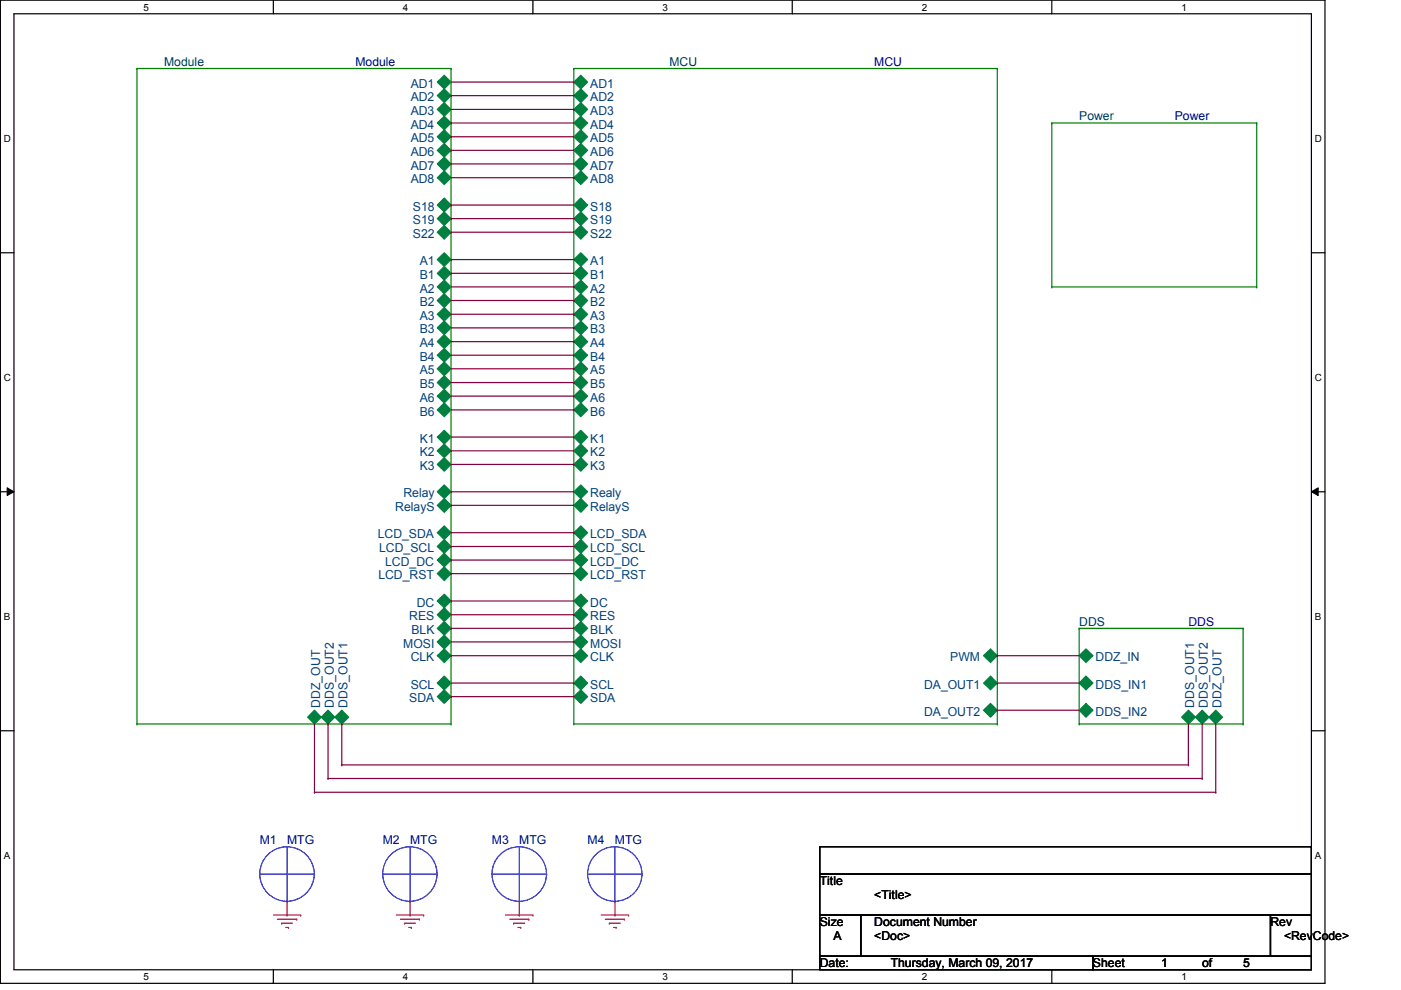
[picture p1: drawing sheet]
<svg xmlns="http://www.w3.org/2000/svg" width="297mm" height="210mm" viewBox="0 0 297 210" stroke-linecap="round" stroke-linejoin="round" font-family="sans-serif">
<path d="M.1 0h280.8v208.5h-280.8zM3 2.9h275v202.7h-275z" fill="none" stroke="#000" stroke-width=".25"/>
<g fill="#fff">
<path d="M30.4 .3h1.2v2.4h-1.2z"/>
<path d="M30.4 205.9h1.2v2.3h-1.2z"/>
</g>
<path d="M58 0v2.9M58 205.6v2.9" fill="none" stroke="#000" stroke-width=".25"/>
<g fill="#fff">
<path d="M85.4 .3h1.2v2.4h-1.2z"/>
<path d="M85.4 205.9h1.2v2.3h-1.2z"/>
</g>
<path d="M113 0v2.9M113 205.6v2.9" fill="none" stroke="#000" stroke-width=".25"/>
<g fill="#fff">
<path d="M140.5 .3h1.1v2.4h-1.1z"/>
<path d="M140.5 205.9h1.1v2.3h-1.1z"/>
</g>
<path d="M168 0v2.9M168 205.6v2.9" fill="none" stroke="#000" stroke-width=".25"/>
<g fill="#fff">
<path d="M195.4 .3h1.2v2.4h-1.2z"/>
<path d="M195.4 205.9h1.2v2.3h-1.2z"/>
</g>
<path d="M223 0v2.9M223 205.6v2.9" fill="none" stroke="#000" stroke-width=".25"/>
<g fill="#fff">
<path d="M250.5 .3h1.1v2.4h-1.1z"/>
<path d="M250.5 205.9h1.1v2.3h-1.1z"/>
<path d="M.8 28.2h1.5v2.4h-1.5z"/>
<path d="M278.8 28.2h1.4v2.4h-1.4z"/>
<path d="M.8 78.9h1.5v2.3h-1.5z"/>
<path d="M278.8 78.9h1.4v2.3h-1.4z"/>
</g>
<path d="M.1 53.6h2.9M278 53.6h2.9" fill="none" stroke="#000" stroke-width=".25"/>
<g fill="#fff">
<path d="M.8 129.6h1.4v2.3h-1.4z"/>
<path d="M278.8 129.6h1.3v2.3h-1.3z"/>
</g>
<path d="M.1 104.3h2.9M278 104.3h2.9" fill="none" stroke="#000" stroke-width=".25"/>
<path d="M1.5 103.4l1.5 .9-1.5 .8zM278 104.3l1.5-.9v1.7z" fill="#000"/>
<path d="M1.5 103.4l1.5 .9-1.5 .8zM278 104.3l1.5-.9v1.7z" fill="none" stroke="#000" stroke-width=".21"/>
<g fill="#fff">
<path d="M.8 180.3h1.4v2.3h-1.4z"/>
<path d="M278.8 180.3h1.3v2.3h-1.3z"/>
</g>
<path d="M.1 154.9h2.9M278 154.9h2.9M173.8 179.5h104.2v5.8h-104.2zM173.8 185.3h104.2v8.7h-104.2zM173.8 194h8.7v8.7h-8.7zM182.5 194h86.9v8.7h-86.9zM269.4 194h8.6v8.7h-8.6zM173.8 202.7h57.9v2.9h-57.9zM231.7 202.7h46.3v2.9h-46.3z" fill="none" stroke="#000" stroke-width=".25"/>
<g fill="none" stroke="#f00" stroke-width=".25">
<path d="M58 194h5.8M58.8 194.9h4.1M59.7 195.7h.1M59.7 195.7h2.3M60.6 196.6h.6M60.9 194h.1M60.9 191.1v2.9M61.2 196.6h.1M62.9 194.9h.1M63.8 194h.1M84 194h5.8M84.9 194.9h4"/>
<path d="M85.8 195.7h.1M85.8 195.7h2.3M86.7 196.6h.5M87.2 196.6h.1M88.9 194.9h.1M89.8 194h.1M107.2 194h5.8M108.1 194.9h4M108.9 195.7h.1M108.9 195.7h2.3M109.8 196.6h.6M110.4 196.6h.1"/>
<path d="M112.1 194.9h.1M113 194h.1M127.5 194h5.8M128.4 194.9h4M129.2 195.7h.1M129.2 195.7h2.3M130.1 196.6h.5M130.6 196.6h.1M132.4 194.9h.1M133.3 194h.1"/>
</g>
<g fill="none" stroke="#00f" stroke-width=".25">
<path d="M60.9 179.5v11.6M55.1 185.3h11.6M60.9 191.1h.1M66.7 185.3h.1"/>
<circle cx="60.9" cy="185.3" r="5.8"/>
</g>
<path d="M230.2 137.6l1.5 1.4-1.5 1.5-1.4-1.5z" fill="#008040"/>
<path d="M230.2 137.6l1.5 1.4-1.5 1.5-1.4-1.5z" fill="none" stroke="#008040" stroke-width=".25"/>
<path d="M257.8 150.6l1.4 1.5-1.4 1.4-1.5-1.4z" fill="#008040"/>
<path d="M257.8 150.6l1.4 1.5-1.4 1.4-1.5-1.4z" fill="none" stroke="#008040" stroke-width=".25"/>
<path d="M252 150.6l1.4 1.5-1.4 1.4-1.5-1.4z" fill="#008040"/>
<path d="M252 150.6l1.4 1.5-1.4 1.4-1.5-1.4z" fill="none" stroke="#008040" stroke-width=".25"/>
<path d="M230.2 143.3l1.5 1.5-1.5 1.5-1.4-1.5z" fill="#008040"/>
<path d="M230.2 143.3l1.5 1.5-1.5 1.5-1.4-1.5z" fill="none" stroke="#008040" stroke-width=".25"/>
<path d="M254.9 150.6l1.4 1.5-1.4 1.4-1.5-1.4z" fill="#008040"/>
<path d="M254.9 150.6l1.4 1.5-1.4 1.4-1.5-1.4z" fill="none" stroke="#008040" stroke-width=".25"/>
<path d="M228.8 150.6l1.4-1.5 1.5 1.5-1.5 1.5z" fill="#008040"/>
<path d="M228.8 150.6l1.4-1.5 1.5 1.5-1.5 1.5z" fill="none" stroke="#008040" stroke-width=".25"/>
<g fill="none" stroke="#008000" stroke-width=".25">
<path d="M223 26.1h.1M223 26.1h43.4M223 26.1v34.7M266.4 26.1h.1M266.4 26.1v34.7M223 60.8h.1M223 60.8h43.4M266.4 60.8h.1M228.8 133.2h.1M228.8 133.2h34.8M228.8 133.2v20.3M263.6 133.2h.1"/>
<path d="M263.6 133.2v20.3M228.8 153.5h.1M228.8 153.5h34.8M263.6 153.5h.1"/>
</g>
<g fill="none" stroke="#00f" stroke-width=".25">
<path d="M86.9 179.5v11.6M110.1 179.5v11.6M81.1 185.3h11.6M86.9 191.1h.1M92.7 185.3h.1M104.3 185.3h11.6M110.1 191.1h.1M115.9 185.3h.1"/>
<circle cx="86.9" cy="185.3" r="5.8"/>
<circle cx="110.1" cy="185.3" r="5.8"/>
</g>
<path d="M86.9 194h.1M86.9 191.1v2.9M110.1 194h.1M110.1 191.1v2.9" fill="none" stroke="#f00" stroke-width=".25"/>
<path d="M92.7 104.3l1.5-1.5 1.4 1.5-1.4 1.4z" fill="#008040"/>
<path d="M92.7 104.3l1.5-1.5 1.4 1.5-1.4 1.4z" fill="none" stroke="#008040" stroke-width=".25"/>
<path d="M92.7 144.8l1.5-1.5 1.4 1.5-1.4 1.5z" fill="#008040"/>
<path d="M92.7 144.8l1.5-1.5 1.4 1.5-1.4 1.5z" fill="none" stroke="#008040" stroke-width=".25"/>
<path d="M92.7 147.7l1.5-1.4 1.4 1.4-1.4 1.4z" fill="#008040"/>
<path d="M92.7 147.7l1.5-1.4 1.4 1.4-1.4 1.4z" fill="none" stroke="#008040" stroke-width=".25"/>
<path d="M92.7 84l1.5-1.5 1.4 1.5-1.4 1.4z" fill="#008040"/>
<path d="M92.7 84l1.5-1.5 1.4 1.5-1.4 1.4z" fill="none" stroke="#008040" stroke-width=".25"/>
<path d="M92.7 86.9l1.5-1.5 1.4 1.5-1.4 1.4z" fill="#008040"/>
<path d="M92.7 86.9l1.5-1.5 1.4 1.5-1.4 1.4z" fill="none" stroke="#008040" stroke-width=".25"/>
<path d="M92.7 72.4l1.5-1.4 1.4 1.4-1.4 1.5z" fill="#008040"/>
<path d="M92.7 72.4l1.5-1.4 1.4 1.4-1.4 1.5z" fill="none" stroke="#008040" stroke-width=".25"/>
<path d="M92.7 75.3l1.5-1.4 1.4 1.4-1.4 1.5z" fill="#008040"/>
<path d="M92.7 75.3l1.5-1.4 1.4 1.4-1.4 1.5z" fill="none" stroke="#008040" stroke-width=".25"/>
<path d="M92.7 78.2l1.5-1.4 1.4 1.4-1.4 1.5z" fill="#008040"/>
<path d="M92.7 78.2l1.5-1.4 1.4 1.4-1.4 1.5z" fill="none" stroke="#008040" stroke-width=".25"/>
<path d="M92.7 81.1l1.5-1.4 1.4 1.4-1.4 1.4z" fill="#008040"/>
<path d="M92.7 81.1l1.5-1.4 1.4 1.4-1.4 1.4z" fill="none" stroke="#008040" stroke-width=".25"/>
<path d="M92.7 66.6l1.5-1.4 1.4 1.4-1.4 1.5z" fill="#008040"/>
<path d="M92.7 66.6l1.5-1.4 1.4 1.4-1.4 1.5z" fill="none" stroke="#008040" stroke-width=".25"/>
<path d="M92.7 69.5l1.5-1.4 1.4 1.4-1.4 1.5z" fill="#008040"/>
<path d="M92.7 69.5l1.5-1.4 1.4 1.4-1.4 1.5z" fill="none" stroke="#008040" stroke-width=".25"/>
<path d="M92.7 60.8l1.5-1.4 1.4 1.4-1.4 1.5z" fill="#008040"/>
<path d="M92.7 60.8l1.5-1.4 1.4 1.4-1.4 1.5z" fill="none" stroke="#008040" stroke-width=".25"/>
<path d="M92.7 63.7l1.5-1.4 1.4 1.4-1.4 1.5z" fill="#008040"/>
<path d="M92.7 63.7l1.5-1.4 1.4 1.4-1.4 1.5z" fill="none" stroke="#008040" stroke-width=".25"/>
<path d="M92.7 55l1.5-1.4 1.4 1.4-1.4 1.5z" fill="#008040"/>
<path d="M92.7 55l1.5-1.4 1.4 1.4-1.4 1.5z" fill="none" stroke="#008040" stroke-width=".25"/>
<path d="M94.2 56.5l1.4 1.5-1.4 1.4-1.5-1.4z" fill="#008040"/>
<path d="M94.2 56.5l1.4 1.5-1.4 1.4-1.5-1.4z" fill="none" stroke="#008040" stroke-width=".25"/>
<path d="M92.7 115.9l1.5-1.5 1.4 1.5-1.4 1.4z" fill="#008040"/>
<path d="M92.7 115.9l1.5-1.5 1.4 1.5-1.4 1.4z" fill="none" stroke="#008040" stroke-width=".25"/>
<path d="M92.7 112.9l1.5-1.4 1.4 1.4-1.4 1.5z" fill="#008040"/>
<path d="M92.7 112.9l1.5-1.4 1.4 1.4-1.4 1.5z" fill="none" stroke="#008040" stroke-width=".25"/>
<path d="M92.7 121.6l1.5-1.4 1.4 1.4-1.4 1.5z" fill="#008040"/>
<path d="M92.7 121.6l1.5-1.4 1.4 1.4-1.4 1.5z" fill="none" stroke="#008040" stroke-width=".25"/>
<path d="M92.7 118.7l1.5-1.4 1.4 1.4-1.4 1.5z" fill="#008040"/>
<path d="M92.7 118.7l1.5-1.4 1.4 1.4-1.4 1.5z" fill="none" stroke="#008040" stroke-width=".25"/>
<path d="M66.7 150.6l1.4 1.5-1.4 1.4-1.5-1.4z" fill="#008040"/>
<path d="M66.7 150.6l1.4 1.5-1.4 1.4-1.5-1.4z" fill="none" stroke="#008040" stroke-width=".25"/>
<path d="M92.7 107.1l1.5-1.4 1.4 1.4-1.4 1.5z" fill="#008040"/>
<path d="M92.7 107.1l1.5-1.4 1.4 1.4-1.4 1.5z" fill="none" stroke="#008040" stroke-width=".25"/>
<path d="M92.7 17.4l1.5-1.4 1.4 1.4-1.4 1.4z" fill="#008040"/>
<path d="M92.7 17.4l1.5-1.4 1.4 1.4-1.4 1.4z" fill="none" stroke="#008040" stroke-width=".25"/>
<path d="M92.7 20.3l1.5-1.5 1.4 1.5-1.4 1.5z" fill="#008040"/>
<path d="M92.7 20.3l1.5-1.5 1.4 1.5-1.4 1.5z" fill="none" stroke="#008040" stroke-width=".25"/>
<path d="M92.7 23.2l1.5-1.4 1.4 1.4-1.4 1.4z" fill="#008040"/>
<path d="M92.7 23.2l1.5-1.4 1.4 1.4-1.4 1.4z" fill="none" stroke="#008040" stroke-width=".25"/>
<path d="M92.7 26.1l1.5-1.5 1.4 1.5-1.4 1.4z" fill="#008040"/>
<path d="M92.7 26.1l1.5-1.5 1.4 1.5-1.4 1.4z" fill="none" stroke="#008040" stroke-width=".25"/>
<path d="M92.7 29l1.5-1.5 1.4 1.5-1.4 1.4z" fill="#008040"/>
<path d="M92.7 29l1.5-1.5 1.4 1.5-1.4 1.4z" fill="none" stroke="#008040" stroke-width=".25"/>
<path d="M92.7 31.9l1.5-1.5 1.4 1.5-1.4 1.4z" fill="#008040"/>
<path d="M92.7 31.9l1.5-1.5 1.4 1.5-1.4 1.4z" fill="none" stroke="#008040" stroke-width=".25"/>
<path d="M92.7 34.8l1.5-1.5 1.4 1.5-1.4 1.4z" fill="#008040"/>
<path d="M92.7 34.8l1.5-1.5 1.4 1.5-1.4 1.4z" fill="none" stroke="#008040" stroke-width=".25"/>
<path d="M92.7 37.7l1.5-1.5 1.4 1.5-1.4 1.4z" fill="#008040"/>
<path d="M92.7 37.7l1.5-1.5 1.4 1.5-1.4 1.4z" fill="none" stroke="#008040" stroke-width=".25"/>
<path d="M92.7 43.5l1.5-1.5 1.4 1.5-1.4 1.4z" fill="#008040"/>
<path d="M92.7 43.5l1.5-1.5 1.4 1.5-1.4 1.4z" fill="none" stroke="#008040" stroke-width=".25"/>
<path d="M92.7 46.4l1.5-1.5 1.4 1.5-1.4 1.4z" fill="#008040"/>
<path d="M92.7 46.4l1.5-1.5 1.4 1.5-1.4 1.4z" fill="none" stroke="#008040" stroke-width=".25"/>
<path d="M92.7 49.2l1.5-1.4 1.4 1.4-1.4 1.5z" fill="#008040"/>
<path d="M92.7 49.2l1.5-1.4 1.4 1.4-1.4 1.5z" fill="none" stroke="#008040" stroke-width=".25"/>
<path d="M72.5 150.6l1.4 1.5-1.4 1.4-1.5-1.4z" fill="#008040"/>
<path d="M72.5 150.6l1.4 1.5-1.4 1.4-1.5-1.4z" fill="none" stroke="#008040" stroke-width=".25"/>
<path d="M69.6 150.6l1.4 1.5-1.4 1.4-1.5-1.4z" fill="#008040"/>
<path d="M69.6 150.6l1.4 1.5-1.4 1.4-1.5-1.4z" fill="none" stroke="#008040" stroke-width=".25"/>
<path d="M92.7 92.7l1.5-1.5 1.4 1.5-1.4 1.4z" fill="#008040"/>
<path d="M92.7 92.7l1.5-1.5 1.4 1.5-1.4 1.4z" fill="none" stroke="#008040" stroke-width=".25"/>
<path d="M92.7 95.6l1.5-1.5 1.4 1.5-1.4 1.4z" fill="#008040"/>
<path d="M92.7 95.6l1.5-1.5 1.4 1.5-1.4 1.4z" fill="none" stroke="#008040" stroke-width=".25"/>
<path d="M92.7 98.5l1.5-1.5 1.4 1.5-1.4 1.4z" fill="#008040"/>
<path d="M92.7 98.5l1.5-1.5 1.4 1.5-1.4 1.4z" fill="none" stroke="#008040" stroke-width=".25"/>
<path d="M92.7 139l1.5-1.4 1.4 1.4-1.4 1.5z" fill="#008040"/>
<path d="M92.7 139l1.5-1.4 1.4 1.4-1.4 1.5z" fill="none" stroke="#008040" stroke-width=".25"/>
<path d="M92.7 136.1l1.5-1.4 1.4 1.4-1.4 1.5z" fill="#008040"/>
<path d="M92.7 136.1l1.5-1.4 1.4 1.4-1.4 1.5z" fill="none" stroke="#008040" stroke-width=".25"/>
<path d="M92.7 130.3l1.5-1.4 1.4 1.4-1.4 1.5z" fill="#008040"/>
<path d="M92.7 130.3l1.5-1.4 1.4 1.4-1.4 1.5z" fill="none" stroke="#008040" stroke-width=".25"/>
<path d="M92.7 127.4l1.5-1.4 1.4 1.4-1.4 1.5z" fill="#008040"/>
<path d="M92.7 127.4l1.5-1.4 1.4 1.4-1.4 1.5z" fill="none" stroke="#008040" stroke-width=".25"/>
<path d="M92.7 133.2l1.5-1.4 1.4 1.4-1.4 1.5z" fill="#008040"/>
<path d="M92.7 133.2l1.5-1.4 1.4 1.4-1.4 1.5z" fill="none" stroke="#008040" stroke-width=".25"/>
<path d="M29 14.5h.1M29 14.5h66.6M29 14.5v139M95.6 14.5h.1M95.6 14.5v139M29 153.5h.1M29 153.5h66.6M95.6 153.5h.1" fill="none" stroke="#008000" stroke-width=".25"/>
<g fill="none" stroke="#00f" stroke-width=".25">
<path d="M130.4 179.5v11.6M124.6 185.3h11.5M130.4 191.1h.1M136.1 185.3h.1"/>
<circle cx="130.3" cy="185.3" r="5.8"/>
</g>
<path d="M130.4 194h.1M130.4 191.1v2.9" fill="none" stroke="#f00" stroke-width=".25"/>
<path d="M208.5 144.8l1.5-1.5 1.5 1.5-1.5 1.5z" fill="#008040"/>
<path d="M208.5 144.8l1.5-1.5 1.5 1.5-1.5 1.5z" fill="none" stroke="#008040" stroke-width=".25"/>
<path d="M208.5 150.6l1.5-1.5 1.5 1.5-1.5 1.5z" fill="#008040"/>
<path d="M208.5 150.6l1.5-1.5 1.5 1.5-1.5 1.5z" fill="none" stroke="#008040" stroke-width=".25"/>
<path d="M121.7 147.7l1.4-1.4 1.5 1.4-1.5 1.4z" fill="#008040"/>
<path d="M121.7 147.7l1.4-1.4 1.5 1.4-1.5 1.4z" fill="none" stroke="#008040" stroke-width=".25"/>
<path d="M121.7 144.8l1.4-1.5 1.5 1.5-1.5 1.5z" fill="#008040"/>
<path d="M121.7 144.8l1.4-1.5 1.5 1.5-1.5 1.5z" fill="none" stroke="#008040" stroke-width=".25"/>
<path d="M121.7 139l1.4-1.4 1.5 1.4-1.5 1.5z" fill="#008040"/>
<path d="M121.7 139l1.4-1.4 1.5 1.4-1.5 1.5z" fill="none" stroke="#008040" stroke-width=".25"/>
<path d="M121.7 37.7l1.4-1.5 1.5 1.5-1.5 1.4z" fill="#008040"/>
<path d="M121.7 37.7l1.4-1.5 1.5 1.5-1.5 1.4z" fill="none" stroke="#008040" stroke-width=".25"/>
<path d="M121.7 34.8l1.4-1.5 1.5 1.5-1.5 1.4z" fill="#008040"/>
<path d="M121.7 34.8l1.4-1.5 1.5 1.5-1.5 1.4z" fill="none" stroke="#008040" stroke-width=".25"/>
<path d="M121.7 31.9l1.4-1.5 1.5 1.5-1.5 1.4z" fill="#008040"/>
<path d="M121.7 31.9l1.4-1.5 1.5 1.5-1.5 1.4z" fill="none" stroke="#008040" stroke-width=".25"/>
<path d="M121.7 29l1.4-1.5 1.5 1.5-1.5 1.4z" fill="#008040"/>
<path d="M121.7 29l1.4-1.5 1.5 1.5-1.5 1.4z" fill="none" stroke="#008040" stroke-width=".25"/>
<path d="M121.7 26.1l1.4-1.5 1.5 1.5-1.5 1.4z" fill="#008040"/>
<path d="M121.7 26.1l1.4-1.5 1.5 1.5-1.5 1.4z" fill="none" stroke="#008040" stroke-width=".25"/>
<path d="M121.7 23.2l1.4-1.4 1.5 1.4-1.5 1.4z" fill="#008040"/>
<path d="M121.7 23.2l1.4-1.4 1.5 1.4-1.5 1.4z" fill="none" stroke="#008040" stroke-width=".25"/>
<path d="M121.7 20.3l1.4-1.5 1.5 1.5-1.5 1.5z" fill="#008040"/>
<path d="M121.7 20.3l1.4-1.5 1.5 1.5-1.5 1.5z" fill="none" stroke="#008040" stroke-width=".25"/>
<path d="M121.7 17.4l1.4-1.4 1.5 1.4-1.5 1.4z" fill="#008040"/>
<path d="M121.7 17.4l1.4-1.4 1.5 1.4-1.5 1.4z" fill="none" stroke="#008040" stroke-width=".25"/>
<path d="M121.7 43.5l1.4-1.5 1.5 1.5-1.5 1.4z" fill="#008040"/>
<path d="M121.7 43.5l1.4-1.5 1.5 1.5-1.5 1.4z" fill="none" stroke="#008040" stroke-width=".25"/>
<path d="M121.7 46.4l1.4-1.5 1.5 1.5-1.5 1.4z" fill="#008040"/>
<path d="M121.7 46.4l1.4-1.5 1.5 1.5-1.5 1.4z" fill="none" stroke="#008040" stroke-width=".25"/>
<path d="M121.7 49.2l1.4-1.4 1.5 1.4-1.5 1.5z" fill="#008040"/>
<path d="M121.7 49.2l1.4-1.4 1.5 1.4-1.5 1.5z" fill="none" stroke="#008040" stroke-width=".25"/>
<path d="M121.7 136.1l1.4-1.4 1.5 1.4-1.5 1.5z" fill="#008040"/>
<path d="M121.7 136.1l1.4-1.4 1.5 1.4-1.5 1.5z" fill="none" stroke="#008040" stroke-width=".25"/>
<path d="M121.7 130.3l1.4-1.4 1.5 1.4-1.5 1.5z" fill="#008040"/>
<path d="M121.7 130.3l1.4-1.4 1.5 1.4-1.5 1.5z" fill="none" stroke="#008040" stroke-width=".25"/>
<path d="M121.7 127.4l1.4-1.4 1.5 1.4-1.5 1.5z" fill="#008040"/>
<path d="M121.7 127.4l1.4-1.4 1.5 1.4-1.5 1.5z" fill="none" stroke="#008040" stroke-width=".25"/>
<path d="M121.7 133.2l1.4-1.4 1.5 1.4-1.5 1.5z" fill="#008040"/>
<path d="M121.7 133.2l1.4-1.4 1.5 1.4-1.5 1.5z" fill="none" stroke="#008040" stroke-width=".25"/>
<path d="M121.7 115.9l1.4-1.5 1.5 1.5-1.5 1.4z" fill="#008040"/>
<path d="M121.7 115.9l1.4-1.5 1.5 1.5-1.5 1.4z" fill="none" stroke="#008040" stroke-width=".25"/>
<path d="M121.7 112.9l1.4-1.4 1.5 1.4-1.5 1.5z" fill="#008040"/>
<path d="M121.7 112.9l1.4-1.4 1.5 1.4-1.5 1.5z" fill="none" stroke="#008040" stroke-width=".25"/>
<path d="M121.7 121.6l1.4-1.4 1.5 1.4-1.5 1.5z" fill="#008040"/>
<path d="M121.7 121.6l1.4-1.4 1.5 1.4-1.5 1.5z" fill="none" stroke="#008040" stroke-width=".25"/>
<path d="M121.7 118.7l1.4-1.4 1.5 1.4-1.5 1.5z" fill="#008040"/>
<path d="M121.7 118.7l1.4-1.4 1.5 1.4-1.5 1.5z" fill="none" stroke="#008040" stroke-width=".25"/>
<path d="M121.7 107.1l1.4-1.4 1.5 1.4-1.5 1.5z" fill="#008040"/>
<path d="M121.7 107.1l1.4-1.4 1.5 1.4-1.5 1.5z" fill="none" stroke="#008040" stroke-width=".25"/>
<path d="M208.5 139l1.5-1.4 1.5 1.4-1.5 1.5z" fill="#008040"/>
<path d="M208.5 139l1.5-1.4 1.5 1.4-1.5 1.5z" fill="none" stroke="#008040" stroke-width=".25"/>
<path d="M121.7 104.3l1.4-1.5 1.5 1.5-1.5 1.4z" fill="#008040"/>
<path d="M121.7 104.3l1.4-1.5 1.5 1.5-1.5 1.4z" fill="none" stroke="#008040" stroke-width=".25"/>
<path d="M121.7 98.5l1.4-1.5 1.5 1.5-1.5 1.4z" fill="#008040"/>
<path d="M121.7 98.5l1.4-1.5 1.5 1.5-1.5 1.4z" fill="none" stroke="#008040" stroke-width=".25"/>
<path d="M121.7 55l1.4-1.4 1.5 1.4-1.5 1.5z" fill="#008040"/>
<path d="M121.7 55l1.4-1.4 1.5 1.4-1.5 1.5z" fill="none" stroke="#008040" stroke-width=".25"/>
<path d="M121.7 60.8l1.4-1.4 1.5 1.4-1.5 1.5z" fill="#008040"/>
<path d="M121.7 60.8l1.4-1.4 1.5 1.4-1.5 1.5z" fill="none" stroke="#008040" stroke-width=".25"/>
<path d="M121.7 58l1.4-1.5 1.5 1.5-1.5 1.4z" fill="#008040"/>
<path d="M121.7 58l1.4-1.5 1.5 1.5-1.5 1.4z" fill="none" stroke="#008040" stroke-width=".25"/>
<path d="M121.7 63.7l1.4-1.4 1.5 1.4-1.5 1.5z" fill="#008040"/>
<path d="M121.7 63.7l1.4-1.4 1.5 1.4-1.5 1.5z" fill="none" stroke="#008040" stroke-width=".25"/>
<path d="M121.7 92.7l1.4-1.5 1.5 1.5-1.5 1.4z" fill="#008040"/>
<path d="M121.7 92.7l1.4-1.5 1.5 1.5-1.5 1.4z" fill="none" stroke="#008040" stroke-width=".25"/>
<path d="M121.7 95.6l1.4-1.5 1.5 1.5-1.5 1.4z" fill="#008040"/>
<path d="M121.7 95.6l1.4-1.5 1.5 1.5-1.5 1.4z" fill="none" stroke="#008040" stroke-width=".25"/>
<path d="M121.7 66.6l1.4-1.4 1.5 1.4-1.5 1.5z" fill="#008040"/>
<path d="M121.7 66.6l1.4-1.4 1.5 1.4-1.5 1.5z" fill="none" stroke="#008040" stroke-width=".25"/>
<path d="M121.7 72.4l1.4-1.4 1.5 1.4-1.5 1.5z" fill="#008040"/>
<path d="M121.7 72.4l1.4-1.4 1.5 1.4-1.5 1.5z" fill="none" stroke="#008040" stroke-width=".25"/>
<path d="M121.7 78.2l1.4-1.4 1.5 1.4-1.5 1.5z" fill="#008040"/>
<path d="M121.7 78.2l1.4-1.4 1.5 1.4-1.5 1.5z" fill="none" stroke="#008040" stroke-width=".25"/>
<path d="M121.7 69.5l1.4-1.4 1.5 1.4-1.5 1.5z" fill="#008040"/>
<path d="M121.7 69.5l1.4-1.4 1.5 1.4-1.5 1.5z" fill="none" stroke="#008040" stroke-width=".25"/>
<path d="M121.7 75.3l1.4-1.4 1.5 1.4-1.5 1.5z" fill="#008040"/>
<path d="M121.7 75.3l1.4-1.4 1.5 1.4-1.5 1.5z" fill="none" stroke="#008040" stroke-width=".25"/>
<path d="M121.7 81.1l1.4-1.4 1.5 1.4-1.5 1.4z" fill="#008040"/>
<path d="M121.7 81.1l1.4-1.4 1.5 1.4-1.5 1.4z" fill="none" stroke="#008040" stroke-width=".25"/>
<path d="M121.7 84l1.4-1.5 1.5 1.5-1.5 1.4z" fill="#008040"/>
<path d="M121.7 84l1.4-1.5 1.5 1.5-1.5 1.4z" fill="none" stroke="#008040" stroke-width=".25"/>
<path d="M121.7 86.9l1.4-1.5 1.5 1.5-1.5 1.4z" fill="#008040"/>
<path d="M121.7 86.9l1.4-1.5 1.5 1.5-1.5 1.4z" fill="none" stroke="#008040" stroke-width=".25"/>
<path d="M121.7 14.5h.1M121.7 14.5h89.8M121.7 14.5v139M211.5 14.5h.1M211.5 14.5v139M121.7 153.5h.1M121.7 153.5h89.8M211.5 153.5h.1" fill="none" stroke="#008000" stroke-width=".25"/>
<g fill="none" stroke="#800040" stroke-width=".25">
<path d="M95.6 17.4h26.1M121.7 17.4h.1M95.6 20.3h.1M95.6 26.1h.1M95.6 29h.1M95.6 31.9h.1M95.6 34.8h.1M95.6 20.3h26.1M95.6 23.2h26.1M95.6 26.1h26.1M95.6 29h26.1M95.6 31.9h26.1"/>
<path d="M95.6 34.8h26.1M95.6 37.7h26.1M121.7 23.2h.1M121.7 37.7h.1M95.6 43.5h.1M95.6 46.4h.1M95.6 49.2h.1M95.6 55h.1M95.6 58h.1M95.6 43.5h26.1M95.6 46.4h26.1M95.6 49.2h26.1"/>
<path d="M95.6 55h26.1M95.6 58h26.1M95.6 60.8h26.1M95.6 63.7h26.1M95.6 66.6h26.1M95.6 69.5h26.1M95.6 72.4h26.1M95.6 75.3h26.1M95.6 78.2h26.1M121.7 60.8h.1M121.7 63.7h.1M121.7 66.6h.1"/>
<path d="M121.7 69.5h.1M121.7 72.4h.1M121.7 75.3h.1M121.7 78.2h.1M95.6 95.6h.1M95.6 81.1h26.1M95.6 84h26.1M95.6 86.9h26.1M95.6 92.7h26.1M95.6 95.6h26.1M95.6 98.5h26.1M121.7 81.1h.1"/>
<path d="M121.7 84h.1M121.7 86.9h.1M121.7 92.7h.1M121.7 98.5h.1M95.6 104.3h.1M95.6 107.1h.1M95.6 115.9h.1M95.6 118.7h.1M95.6 104.3h26.1M95.6 107.1h26.1M95.6 112.9h26.1M95.6 115.9h26.1"/>
<path d="M95.6 118.7h26.1M121.7 112.9h.1M95.6 121.6h.1M95.6 127.4h.1M95.6 133.2h.1M95.6 139h.1M95.6 139h26.1M95.6 121.6h26.1M95.6 127.4h26.1M95.6 130.3h26.1M95.6 133.2h26.1M95.6 136.1h26.1"/>
<path d="M121.7 130.3h.1M121.7 136.1h.1M211.5 139h.1M211.5 139h17.3M66.7 153.5h.1M66.7 153.5v14.5M69.6 153.5h.1M69.6 153.5v11.6M72.5 153.5h.1M72.5 153.5v8.7M95.6 147.7h.1M95.6 144.8h26.1"/>
<path d="M95.6 147.7h26.1M121.7 144.8h.1M211.5 144.8h.1M211.5 150.6h.1M211.5 144.8h17.3M211.5 150.6h17.3M252 153.5v8.7M254.9 153.5v11.6M257.8 153.5v14.5M66.7 168h.1M66.7 168h191.1M69.6 165.1h.1"/>
<path d="M69.6 165.1h185.3M72.5 162.2h.1M72.5 162.2h179.5M252 162.2h.1M254.9 165.1h.1M257.8 168h.1"/>
</g>
<g font-size="2.6" fill="#004040">
<text x="34.8" y="13.9">Module</text>
<text x="141.9" y="13.9">MCU</text>
<text x="228.8" y="25.5">Power</text>
<text x="228.8" y="132.7">DDS</text>
</g>
<g font-size="2.6" fill="#000080">
<text x="75.4" y="13.9">Module</text>
<text x="185.4" y="13.9">MCU</text>
<text x="249.1" y="25.5">Power</text>
<text x="252" y="132.7">DDS</text>
<text x="55.1" y="179">M1</text>
<text x="60.9" y="179">MTG</text>
<text x="81.1" y="179">M2</text>
<text x="86.9" y="179">MTG</text>
<text x="104.3" y="179">M3</text>
<text x="110.1" y="179">MTG</text>
<text x="124.6" y="179">M4</text>
<text x="130.4" y="179">MTG</text>
</g>
<g font-size="2.6" fill="#004080">
<text x="87.1" y="18.6">AD1</text>
<text x="87.1" y="21.5">AD2</text>
<text x="125.1" y="21.5">AD2</text>
<text x="125.1" y="18.6">AD1</text>
<text x="87.1" y="24.4">AD3</text>
<text x="87.1" y="27.3">AD4</text>
<text x="125.1" y="27.3">AD4</text>
<text x="125.1" y="24.4">AD3</text>
<text x="87.1" y="30.2">AD5</text>
<text x="87.1" y="33.1">AD6</text>
<text x="87.1" y="35.9">AD7</text>
<text x="125.1" y="35.9">AD7</text>
<text x="125.1" y="33.1">AD6</text>
<text x="125.1" y="30.2">AD5</text>
<text x="87.1" y="38.9">AD8</text>
<text x="125.1" y="38.9">AD8</text>
<text x="87.5" y="44.7">S18</text>
<text x="87.5" y="47.5">S19</text>
<text x="125.1" y="44.7">S18</text>
<text x="125.1" y="47.5">S19</text>
<text x="87.5" y="50.4">S22</text>
<text x="125.1" y="50.4">S22</text>
<text x="89" y="56.2">A1</text>
<text x="89" y="59.1">B1</text>
<text x="125.1" y="56.2">A1</text>
<text x="125.1" y="59.1">B1</text>
<text x="89" y="62">A2</text>
<text x="89" y="64.9">B2</text>
<text x="125.1" y="62">A2</text>
<text x="125.1" y="64.9">B2</text>
<text x="89" y="67.8">A3</text>
<text x="89" y="70.7">B3</text>
<text x="125.1" y="67.8">A3</text>
<text x="125.1" y="70.7">B3</text>
<text x="89" y="73.6">A4</text>
<text x="89" y="76.5">B4</text>
<text x="125.1" y="73.6">A4</text>
<text x="125.1" y="76.5">B4</text>
<text x="89" y="79.4">A5</text>
<text x="89" y="82.3">B5</text>
<text x="125.1" y="79.4">A5</text>
<text x="125.1" y="82.3">B5</text>
<text x="89" y="85.2">A6</text>
<text x="89" y="88.1">B6</text>
<text x="125.1" y="85.2">A6</text>
<text x="125.1" y="88.1">B6</text>
<text x="89" y="93.9">K1</text>
<text x="125.1" y="93.9">K1</text>
<text x="89" y="96.8">K2</text>
<text x="89" y="99.7">K3</text>
<text x="125.1" y="99.7">K3</text>
<text x="125.1" y="96.8">K2</text>
<text x="85.6" y="105.5">Relay</text>
<text x="125.1" y="105.5">Realy</text>
<text x="83.8" y="108.3">RelayS</text>
<text x="125.1" y="108.3">RelayS</text>
<text x="80.1" y="114.1">LCD_SDA</text>
<text x="80.4" y="117.1">LCD_SCL</text>
<text x="81.7" y="119.9">LCD_DC</text>
<text x="125.1" y="117.1">LCD_SCL</text>
<text x="125.1" y="114.1">LCD_SDA</text>
<text x="125.1" y="119.9">LCD_DC</text>
<text x="80.2" y="122.8">LCD_RST</text>
<text x="125.1" y="122.8">LCD_RST</text>
<text x="86.8" y="131.5">RES</text>
<text x="88.3" y="128.6">DC</text>
<text x="125.1" y="131.5">RES</text>
<text x="125.1" y="128.6">DC</text>
<text x="85.5" y="137.3">MOSI</text>
<text x="87.2" y="134.4">BLK</text>
<text x="125.1" y="137.3">MOSI</text>
<text x="125.1" y="134.4">BLK</text>
<text x="87.1" y="140.2">CLK</text>
<text x="125.1" y="140.2">CLK</text>
<text x="201.5" y="140.2">PWM</text>
<text x="232.3" y="140.2">DDZ_IN</text>
<text x="86.8" y="148.9">SDA</text>
<text x="87.1" y="146">SCL</text>
<text x="125.1" y="148.9">SDA</text>
<text x="125.1" y="146">SCL</text>
<text x="195.9" y="146">DA_OUT1</text>
<text x="232.3" y="146">DDS_IN1</text>
<text x="67.9" y="150" transform="rotate(-90 67.9 150)">DDZ_OUT</text>
<text x="70.8" y="150" transform="rotate(-90 70.8 150)">DDS_OUT2</text>
<text x="73.7" y="150" transform="rotate(-90 73.7 150)">DDS_OUT1</text>
<text x="195.9" y="151.8">DA_OUT2</text>
<text x="232.3" y="151.8">DDS_IN2</text>
<text x="253.2" y="150" transform="rotate(-90 253.2 150)">DDS_OUT1</text>
<text x="256.1" y="150" transform="rotate(-90 256.1 150)">DDS_OUT2</text>
<text x="259" y="150" transform="rotate(-90 259 150)">DDZ_OUT</text>
</g>
<g font-size="2.6">
<text x="173.8" y="187.7">Title</text>
<text x="185.4" y="190.6">&lt;Title&gt;</text>
<text x="173.8" y="196.3">Size</text>
<text x="185.4" y="196.3">Document Number</text>
<text x="269.4" y="196.3">Rev</text>
<text x="176.7" y="199.3">A</text>
<text x="185.4" y="199.3">&lt;Doc&gt;</text>
<text x="272.2" y="199.3">&lt;RevCode&gt;</text>
<text x="173.8" y="205.1">Date:</text>
<text x="188.8" y="205.1">Thursday, March 09, 2017</text>
<text x="231.7" y="205.1">Sheet</text>
<text x="246.2" y="205.1">1</text>
<text x="254.9" y="205.1">of</text>
<text x="263.6" y="205.1">5</text>
</g>
<g font-size="2.1">
<text x="30.4" y="2.2">5</text>
<text x="85.4" y="2.2">4</text>
<text x="140.5" y="2.2">3</text>
<text x="195.4" y="2.2">2</text>
<text x="250.5" y="2.2">1</text>
<text x=".8" y="30.1">D</text>
<text x="278.8" y="30.1">D</text>
<text x=".8" y="80.8">C</text>
<text x="278.8" y="80.8">C</text>
<text x=".8" y="131.5">B</text>
<text x="278.8" y="131.5">B</text>
<text x=".8" y="182.2">A</text>
<text x="278.8" y="182.2">A</text>
<text x="30.4" y="207.8">5</text>
<text x="85.4" y="207.8">4</text>
<text x="140.5" y="207.8">3</text>
<text x="195.4" y="207.8">2</text>
<text x="250.5" y="207.8">1</text>
</g>
</svg>
